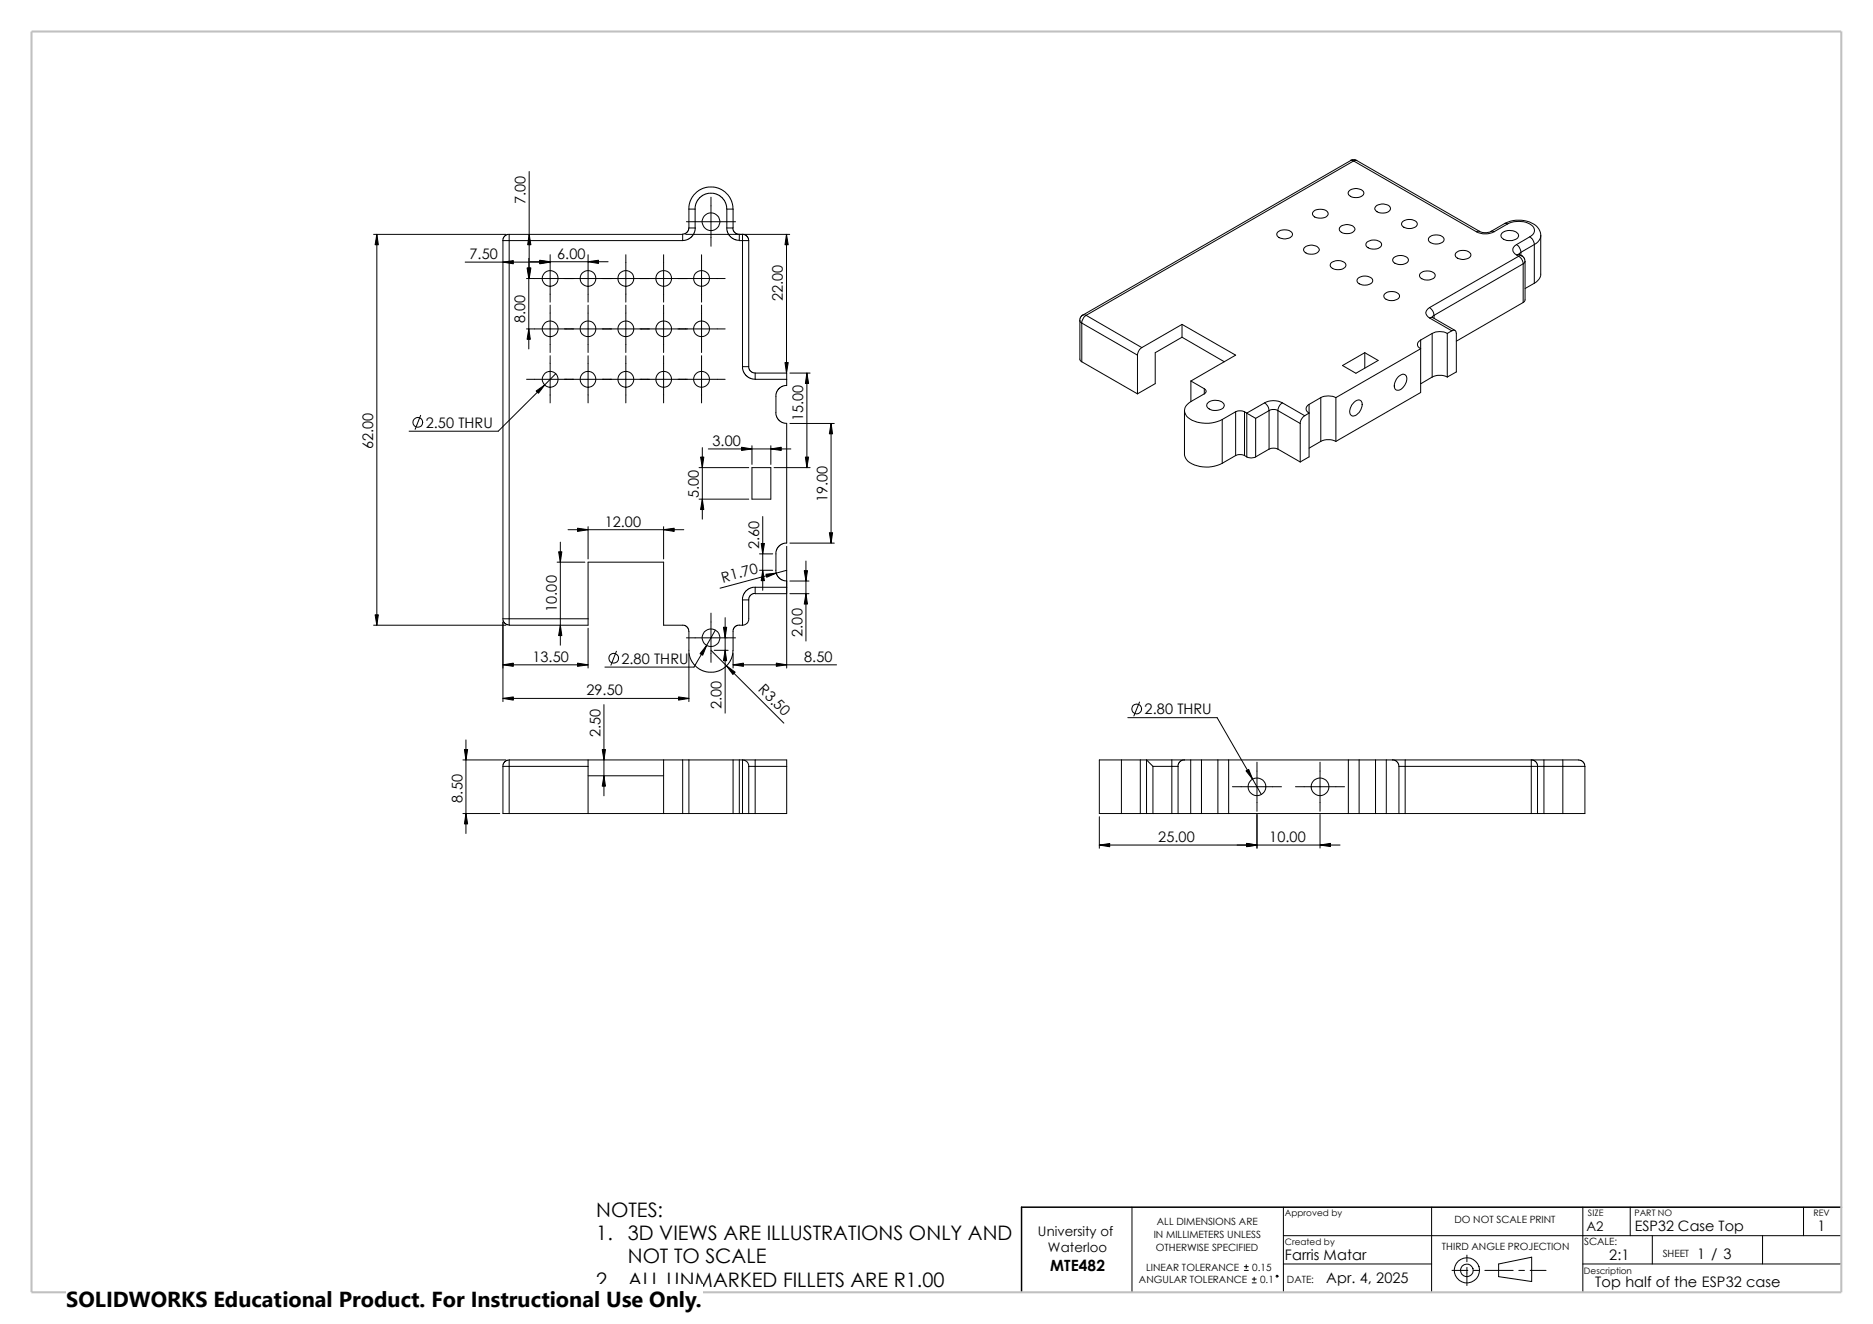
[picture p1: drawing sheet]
<svg xmlns="http://www.w3.org/2000/svg" width="420mm" height="297mm" viewBox="0 0 420 297" stroke-linecap="round" stroke-linejoin="round" font-family="sans-serif">
<g fill="none" stroke="#000" stroke-width=".22">
<path d="M118.7 38.5v24M302.8 36l1-.2 .4 .2M303.5 36.1l-.6-.1-60 34.7M303.5 36.1l-60 34.6M303.5 36.1l27.5 15.9M304.2 36l-.7 .1M304.2 36l27.6 15.9M83.8 52.6h29.7M84.5 52.6v87.7M104.3 58.8h19.1M114.2 52.6v1.4M114.2 52.6l-.9 .2-.5 .7-.1 .5"/>
<path d="M114.2 52.6h38.9v1.4M114.2 54v84.8M114.2 54h38.9M114.2 54h-1.4v84.8M118.6 58v20.3M118.9 58.7h17.5M123.4 57.1v10.7M131.9 57.1v10.7M140.3 57.1v10.7M148.8 57.1v10.7M153.8 52.6h23.3M153.9 49.7h11"/>
<path d="M154.5 46.9h1.4v4.2M154.5 51.1h1.4M154.5 51.1l-.1 .5-.4 .6-.9 .3M154.5 46.9l.3-1.8 .7-1.3 .8-.8 .9-.6 1.3-.4 .9-.1 .9 .1 1.3 .4 .9 .6 .8 .8 .7 1.3 .4 1.8M154.5 46.9v4.2M155.8 46.9l.2-1.2 .7-1.1 1.3-1 1.4-.3 1.4 .3 1.1 .7 .8 1.2 .3 1.4M155.9 51.1l-.2 1.2-.7 .9-.8 .5-1.1 .3M157.3 57.1v10.7M159.4 44.2v11M163 46.9v4.2M163 51.1l.1 1 .6 1 .9 .6 1.2 .2M163 46.9h1.4"/>
<path d="M164.3 51.1l.4 1.1 1.1 .4v1.4h.7M164.4 46.9v4.2h-1.4M166.5 52.5l.6 .2 .5 .4 .3 .9M166.5 52.6v1.4M166.5 54h1.4M166.5 54v28.3M167.9 54v28.3h-1.4M176.4 52.6v31.1M286.6 52a2.33 2.33 0 0 1 3.2 .5 1.32 1.32 0 0 1-1.6 1.1l-.7-.1a.92 .92 0 0 1-1-.4 .92 .92 0 0 1 .1-1.1zM292.4 55.7a2.22 2.22 0 0 1 3.4 .2 1.91 1.91 0 0 1-2.7 1l-.5-.3a.69 .69 0 0 1-.2-.9zM294.6 47.4a2.48 2.48 0 0 1 3.1 .2 1.15 1.15 0 0 1-1.5 1.3 1.48 1.48 0 0 1-1.9-1.1zM298.5 58.9a2.48 2.48 0 0 1 3.2 .2 1.16 1.16 0 0 1-1.5 1.4 1.55 1.55 0 0 1-1.9-1.1z"/>
<path d="M300.4 51.1a2.22 2.22 0 0 1 3.4 .2 1.91 1.91 0 0 1-2.7 1l-.5-.4a.69 .69 0 0 1-.2-.8zM302.4 43a2.22 2.22 0 0 1 3.4 .2 1.55 1.55 0 0 1-1.9 1.1 1.16 1.16 0 0 1-1.5-1.3zM306.5 54.3a2.33 2.33 0 0 1 3.3 .4 1.53 1.53 0 0 1-2 1.2 1.16 1.16 0 0 1-1.4-1.4zM308.6 46.2a2.41 2.41 0 0 1 3.1 .2 1.15 1.15 0 0 1-1.4 1.4 1.57 1.57 0 0 1-2-1.1zM312.5 57.8a2.33 2.33 0 0 1 3.3 .4 1.53 1.53 0 0 1-1.9 1.2l-1.1-.3a.74 .74 0 0 1-.3-1.3zM314.5 49.7a2.33 2.33 0 0 1 3.3 .4 1.53 1.53 0 0 1-2 1.2l-1-.3a.74 .74 0 0 1-.3-1.3zM320.5 53.2a2.33 2.33 0 0 1 3.3 .4 1.53 1.53 0 0 1-1.9 1.1l-1.1-.3a.74 .74 0 0 1-.3-1.2zM326.6 56.6a2.33 2.33 0 0 1 3.2 .5 1.34 1.34 0 0 1-1.5 1.1 1.53 1.53 0 0 1-2-1.1zM331 52a4.5 4.5 0 0 0 4 0M331.8 51.9a2.95 2.95 0 0 0 2.5 0M331.8 51.9l-.8 .1M334.3 51.9l.7 .1"/>
<path d="M336.8 52.3a2.63 2.63 0 0 1 3.7 .4v.2a2.16 2.16 0 0 1-2.7 1l-.9-.4a.77 .77 0 0 1-.1-1.2zM337.4 50.2a6.5 6.5 0 0 1 7.3 .7l.5 .8 .3 1.1M337.4 50.2h.6M337.4 50.2l-3.1 1.7M338 50.2l-3 1.8M338 50.2a5.1 5.1 0 0 1 5.9 .9 1.47 1.47 0 0 1-.9 2M340.1 57.2l.4 .3M340.1 54.9a1.22 1.22 0 0 0-.9 1.1 1.22 1.22 0 0 0 .9 1.2M340.1 54.9a2.38 2.38 0 0 1 .9 1.7M340.5 57.5l-20 11.5M340.5 57.5a2.1 2.1 0 0 1 1 1.7M340.6 57l.1 .1"/>
<path d="M340.7 57.1l.5 .3-.3-.1-.4 .2M340.7 57.1l-.6 .1M341 56.6l-.3 .5M341 56.6v.7M341.2 57.4l.5 .4 .3 .8M341.5 59.2l-19.9 11.5M341.5 59.2v8.7M342 58.6l-.5 .6M342 58.6v8.7l-.5 .6M343 53.1l-2.9 1.8M343 53.1a2.26 2.26 0 0 1 1 1.8M344 54.9l-3 1.7"/>
<path d="M344 54.9v8.6M345.5 52.8l-.4 1.1-1.1 1M345.5 52.8v9l-.4 .8-1.1 .9M118.1 62.5h44.5M118.1 73.8h44.5M123.4 68.5v10.6M123.4 79.8v10.6M131.9 68.5v10.6M131.9 79.8v10.6M140.3 68.5v10.6M140.3 79.8v10.6M148.8 68.5v10.6"/>
<path d="M148.8 79.8v10.6M157.3 68.5v10.6M157.3 79.8v10.6M242.6 72.5l-.4-.3-.1-.3v8.8l.5 .5M242.6 72.5l12.5 7.2M242.6 72.5v8.7M242.9 70.7h.6M242.9 70.7l-.5 .3-.3 .9M243.5 70.7a2.38 2.38 0 0 0-.9 1.8M243.5 70.7l12.5 7.3M255.1 79.7v8.6M256 78a2.2 2.2 0 0 0-.9 1.7"/>
<path d="M265 72.8l12.1 6.9-10.1 5.8M265 72.8l-9 5.2M265 72.8v2.8M265 75.6l9.5 5.6M265 75.6l-6 3.5v7l-3.9 2.2M304.5 62.4a2.33 2.33 0 0 1 3.3 .4 1.53 1.53 0 0 1-1.9 1.2l-1.1-.3a.74 .74 0 0 1-.3-1.3zM306 79.1v3.5M310.6 65.9a2.33 2.33 0 0 1 3.2 .4 1.53 1.53 0 0 1-1.9 1.1l-1.1-.3a.74 .74 0 0 1-.2-1.2zM318.6 61.3a2.33 2.33 0 0 1 3.2 .4 1.53 1.53 0 0 1-1.9 1.1l-1.1-.3a.74 .74 0 0 1-.2-1.2zM318.6 76.3a1.02 1.02 0 0 0-.8 1 1.02 1.02 0 0 0 .8 .9l-19 11M318.6 76.3v11.8l-19 10.9M320.5 71.3l5 2.9"/>
<path d="M320.5 69a1.22 1.22 0 0 0-.8 1.2 1.22 1.22 0 0 0 .8 1.1M320.5 69a2.26 2.26 0 0 1 1.1 1.7M321.1 71.1l.2 .1M321.1 74.8l-2.5 1.5M321.1 74.8v9.8M321.1 74.8a3.6 3.6 0 0 1 3.4 0M321.3 71.2l-.8 .1M321.3 71.2l5 2.9M321.6 70.7l-.5 .5M321.6 70.7v.7M324.5 74.8v9.8M325.5 74.2a.61 .61 0 0 1 .8-.1 .61 .61 0 0 1 .3 .7v8.6l-2.1 1.2"/>
<path d="M325.5 74.2l-1 .6M341.5 67.9l-14.9 8.6M344 63.5l-2 1.2M94.3 93.2l-1.2 3.1M118.1 85.1h44.5M124.6 83.8l-12.9 12.9h-20M166.5 82.3l.2 1.1 .7 .9 1 .6 .9 .2M167.9 82.3l.4 1 1 .4M168.6 100v4.2M169.3 83.7v1.4M169.3 83.7h7.1v1.4M169.3 85.1h7.1"/>
<path d="M172.8 100v4.2M173.9 92.6l.3 1 .6 .8 .6 .4 1 .2v26.8l-.6 .1-.8 .3-.8 1-.2 .6v4.1M176.4 85.1v1.4M176.4 86.4l-1.4 .5-.8 1-.2 .5v4.2M177.1 83.7h4.6M177.1 95h10M180.9 83.7v21.2M186.4 95v26.8M242.6 81.2l12.5 7.1M265.6 92.1v9.8a2.83 2.83 0 0 0 2.2 2.4 7.7 7.7 0 0 0 6.3-.4M267 85.5l3 1.7M267 85.5v4.6"/>
<path d="M267 90.1a2.11 2.11 0 0 0-1.4 1.9 2.11 2.11 0 0 0 1.2 2 7.6 7.6 0 0 0 7.3 .1M270 87.2a.6 .6 0 0 1 .5 .6 .6 .6 0 0 1-.5 .5M270 87.2v1.1M270 88.3l-3 1.8M271 90.2a2.65 2.65 0 0 1 3.5 .6v.2a2.16 2.16 0 0 1-2.7 1l-.3-.1a.91 .91 0 0 1-.9-.7 .91 .91 0 0 1 .4-1zM274.1 94.1v9.8M277.1 92.4l-3 1.7M277.1 92.4v9.8M277.1 92.4a2.44 2.44 0 0 1 2 0M279.1 92.4l.5 .3M279.1 92.4v9.8M279.6 92.7l2 1.2"/>
<path d="M279.6 92.7v9.8M281.6 93.9v8.6M283.5 90.4a2.09 2.09 0 0 1 1.1 1.7M283.5 90.4a4.2 4.2 0 0 1 4.1 0M283.5 90.4l-3.9 2.3M284.6 92.1l-3 1.8M284.6 92.1v8.7M284.6 92.1a2.07 2.07 0 0 1 2 0M286.6 92.1l4.9 2.9M286.6 92.1v8.7M287.6 90.4l5 2.9M287.6 90.4a2.09 2.09 0 0 0-1 1.7"/>
<path d="M291.5 95v8.6M292.6 93.3a2.26 2.26 0 0 0-1.1 1.7M293.5 90.7a1.04 1.04 0 0 0-.6 1 1.04 1.04 0 0 0 .6 1l-.9 .6M293.5 90.7v11.8l-2 1.1M296.2 89.2l-2.7 1.5M296.2 89.2v9.8M296.2 99l-2.7 1.5M296.2 89.2a4 4 0 0 1 3.4 0M296.2 99a4 4 0 0 1 3.4 0M299.6 89.2v9.8M301 82l5-2.9 3 1.8-5 2.8zM303.6 90.3a1 1 0 0 1 1.3-.5 1 1 0 0 1 .5 1.3 2.66 2.66 0 0 1-2 2.2 1.32 1.32 0 0 1-.5-2.1z"/>
<path d="M313.6 84.5l.3-.3a.94 .94 0 0 1 1.2-.1 .94 .94 0 0 1 .3 1.2 2.33 2.33 0 0 1-2.3 2.2 1.74 1.74 0 0 1 0-2.4zM321.1 84.6l-2.5 1.5M321.1 84.6a4 4 0 0 1 3.4 0M127.4 118.8h25.9M131.9 118.2v7.2M148.8 118.2v7.2M156.8 112h11.1M156.8 104.9h11.1M157.5 100.4v16.1M158.8 100.7h18.5M168.6 104.9h4.2v7.1h-4.2zM171 115.9v16.5"/>
<path d="M173.6 104.9h8.1M277.1 102.2l-3 1.7M277.1 102.2a2.44 2.44 0 0 1 2 0M279.1 102.2l.5 .3M279.6 102.5a2.07 2.07 0 0 0 2 0M284.6 100.8l-3 1.7M284.6 100.8a2.44 2.44 0 0 1 2 0M286.6 100.8l4.9 2.8M112.8 138.8h1.4M112.8 138.8l.2 .9 .7 .4 .5 .1M112.8 139.5v17.9M114.2 138.8v1.5h17.7v-1.5"/>
<path d="M114.2 138.8h17.7M124.9 126.1h6.2M125.6 121.6v23.1M131.9 138.8v-12.7h16.9v14.2h4.6l.8 .5 .3 .8v5.2l.5 1.4 1.3 1.5 .8 .5 1.1 .5 1.8 .1 1.8-.6 1.5-1.2 .6-1 .4-1.2 .1-5.5 .5-.8 .9-.3M159.4 137.5v11.1M162.6 138.6v21.4M167.9 134.6v4.2a1.36 1.36 0 0 1-1.4 1.5M167.9 134.6h-1.4v5.7M169.3 133.1l-1 .4-.4 .6v.5M169.3 131.7l-.9 .2-.9 .5-.8 1-.2 1.2M169.3 131.7h7.1v1.5h-7.1zM170.3 127.9h3"/>
<path d="M170.3 124.2h3M173.9 127.9l.3 1 .6 .9 .6 .3 1 .2M176.4 122.6v27.3M176.4 127.9l-14.9 4.1M177.1 133.2h4.3M177.1 130.3h4.3M177.1 121.8h10M180.7 125.9v17.9M83.8 140.3h29.7M112.8 149.1h19.1M112.8 156.7h41.7M131.9 140.9v9"/>
<path d="M135.4 158.1v20.4M138.2 146.1l-1.2 3.1M153.9 143.1h11M154.5 146.6v10.8M159.4 145.9l16.4 16.3M160.1 145.9h3.2M160.4 141.4l-4.8 8.2h-20M164.4 146.6v3.3M164.4 149.1h23.2M165.8 140.3h.7M255.5 157.5l-1.2 3.1M103.8 170.5h9.7"/>
<path d="M104.5 166v21M112.8 171.9h1.4M112.8 171.9v10.6h1.4M114.2 170.5v1.4M114.2 170.5h38.9M114.2 171.9v10.6M114.2 171.9h17.7M114.2 170.5l-.5 .1-.7 .4-.2 .9M131.9 170.5v1.4M131.9 171.9v10.6M131.9 174h16.9M148.8 170.5v12"/>
<path d="M153.1 170.5h1.4M153.1 170.5v12M154.5 170.5h9.9M154.5 170.5v12M164.4 170.5v12M164.4 170.5h1.4M165.8 170.5v12M165.8 170.5h.7M166.5 170.5h2.8M166.5 170.5a1.43 1.43 0 0 1 1.4 1.4M166.5 170.5v12M167.9 171.9h1.4"/>
<path d="M167.9 171.9v10.6M169.3 170.5v1.4M169.3 170.5h7.1v1.4M169.3 171.9h7.1M169.3 171.9v10.6M176.4 171.9v10.6h-7.1M251.5 170.5h-5v12h5M251.5 170.5h4.2M251.5 170.5v12M252.9 161h20l9.9 17.2M255.7 170.5v12M255.7 170.5h1.4"/>
<path d="M257.1 170.5h5.7M257.1 170.5v12M257.1 170.5l1.4 1.4M258.5 171.9h4.3M258.5 171.9v10.6M262.8 171.9h1.4v10.6M262.8 170.5v1.4M262.8 171.9v10.6M262.8 170.5h2.8M265.6 170.5h-.5l-.6 .4-.4 1M265.6 170.5h1.4M267 170.5h2.4"/>
<path d="M267 170.5v12M269.4 170.5h3.7M269.4 170.5v12M273.1 170.5h2.4M273.1 170.5v12M275.5 170.5h26.8M275.5 170.5v12M276.4 176.5h11M281.9 171v11M290.5 176.5h11M296 171v11M302.3 170.5v12"/>
<path d="M302.3 170.5h2.5M304.8 170.5h3.6M304.8 170.5v12M308.4 170.5v12M308.4 170.5h2.5M310.9 170.5v12M312.3 170.4l1 .5 .4 1M313.7 171.9h1.4M313.7 171.9v10.6M315.1 170.5h28.3M315.1 171.9h28.3M315.1 171.9v10.6"/>
<path d="M315.1 170.5v1.4M315.1 170.5h-4.2M343.4 170.5h2.8M343.4 171.9h1.4M343.4 170.5h.4l.6 .4 .4 1M343.4 170.5v1.4M343.4 171.9v10.6M344.8 171.9h1.4M344.8 171.9v10.6M346.2 170.5v1.4M346.2 170.5h4.2M346.2 171.9h4.2"/>
<path d="M346.2 171.9v10.6M350.4 171.9h5M350.4 171.9v10.6M350.4 170.5h3.9l.8 .5 .3 .9M350.4 170.5v1.4M355.4 171.9v10.6h-5M103.8 182.5h8.3M114.2 182.5h38.9M153.1 182.5h1.4M154.5 182.5h9.9M164.4 182.5h1.4M165.8 182.5h.7"/>
<path d="M166.5 182.5h1.4M167.9 182.5h1.4M246.5 183.2v7.1M246.5 189.6h54M251.5 182.5h4.2M255.7 182.5h1.4M257.1 182.5h1.4M258.5 182.5h4.3M262.8 182.5h1.4M264.2 182.5h2.8M267 182.5h2.4M269.4 182.5h3.7"/>
<path d="M273.1 182.5h2.4M275.5 182.5h26.8M281.9 182.7v7.6M296 182.7v7.5M302.3 182.5h2.5M304.8 182.5h3.6M308.4 182.5h2.5M310.9 182.5h2.8M313.7 182.5h1.4M315.1 182.5h28.3M343.4 182.5h1.4M344.8 182.5h1.4"/>
<path d="M346.2 182.5h4.2M253.8 270.8v19.1M287.8 277.2h125.1M287.8 270.8v19.1M321 270.8v19.1M354.9 270.8v19.1M365.5 270.8v6.4M370.5 277.2v6.3M395.2 277.2v6.3M404.4 270.8v6.4M279 285h.9M279 284.1h.9"/>
<path d="M279.4 283.7v.9M280.8 287.8h.9M280.8 286.9h.9M281.2 286.5v.9M287.8 283.5h33.2M325.6 285h3.5M328.9 281.6v1.4M328.9 284.3v4.1M330.4 285h1.3M333 285h6.3M336 283.5l7.5-1.5v5.5l-7.5-1.1zM340.6 285h1.2"/>
<path d="M343.1 285h3.6M354.9 283.5h58"/>
<circle cx="159.4" cy="49.7" r="1.99"/>
<circle cx="123.4" cy="62.5" r="1.77"/>
<circle cx="123.4" cy="73.8" r="1.75"/>
<circle cx="131.8" cy="62.5" r="1.77"/>
<circle cx="131.8" cy="73.8" r="1.75"/>
<circle cx="140.3" cy="62.4" r="1.78"/>
<circle cx="140.3" cy="73.8" r="1.76"/>
<circle cx="148.8" cy="62.5" r="1.77"/>
<circle cx="148.8" cy="73.8" r="1.75"/>
<circle cx="157.3" cy="62.4" r="1.78"/>
<circle cx="157.3" cy="73.8" r="1.76"/>
<circle cx="93.7" cy="94.8" r="1.1"/>
<circle cx="123.4" cy="85.1" r="1.77"/>
<circle cx="131.8" cy="85.1" r="1.77"/>
<circle cx="140.3" cy="85.1" r="1.78"/>
<circle cx="148.8" cy="85.1" r="1.77"/>
<circle cx="157.3" cy="85.1" r="1.78"/>
<circle cx="137.6" cy="147.7" r="1.1"/>
<circle cx="159.4" cy="143.1" r="1.98"/>
<circle cx="254.9" cy="159.1" r="1.1"/>
<circle cx="281.9" cy="176.5" r="1.98"/>
<circle cx="296" cy="176.5" r="1.98"/>
<circle cx="286.4" cy="286.3" r=".21"/>
<circle cx="328.9" cy="285" r="1.42"/>
<circle cx="328.9" cy="285" r="2.83"/>
</g>
<path d="M412.9 270.8h-183.8v19.1" fill="none" stroke="#000" stroke-width=".34"/>
<path d="M7.1 7.1h405.8v282.8h-405.8z" fill="none" stroke="#c0c0c0" stroke-width=".47"/>
<g fill="#000" stroke="#000" stroke-width=".22">
<path d="M84.5 52.6l.3 2.3h-.7zM112.8 58.8l2.3-.3v.7zM118.7 52.6l.3 2.3h-.7zM121 58.4l2.4 .3-2.4 .4zM121 58.5l2.4 .3-2.4 .4zM131.9 58.7l2.3-.3v.7zM176.4 52.6l.3 2.3h-.7zM118.2 60.1h.7l-.3 2.4zM118.6 73.8l.3 2.3h-.7zM118.3 60.1h.7l-.3 2.4zM120.2 87.7l1.9-1.3-1.4 1.8zM176 81.3h.7l-.3 2.4z"/>
<path d="M180.9 83.7l.4 2.3h-.7zM186.4 95l.3 2.3h-.7zM129.5 118.5l2.4 .3-2.4 .4zM148.8 118.8l2.4-.3v.7zM157.1 102.5h.7l-.3 2.4zM157.5 112l.3 2.3h-.7zM166.3 100.3l2.3 .4-2.3 .3zM172.8 100.7l2.4-.4v.7zM180.6 102.5h.7l-.4 2.4zM125.3 123.8h.7l-.4 2.3zM171 127.9l.4 2.4h-.7zM170.7 121.9h.7l-.4 2.3z"/>
<path d="M171.7 128.8l2.4-.2-2.2 .9zM180.7 133.2l.4 2.3h-.8zM180.3 128h.8l-.4 2.3zM186 119.5h.7l-.3 2.3zM84.1 137.9h.7l-.3 2.4zM112.8 149.1l2.3-.3v.7zM112.8 156.7l2.3-.4v.8zM125.6 140.3l.4 2.3h-.7zM129.5 148.8l2.4 .3-2.4 .4zM152.1 156.3l2.4 .4-2.4 .4zM158.5 144.8l-.9 2.2-.6-.4zM162.2 140.7h.7l-.3 2.4z"/>
<path d="M162.6 145.9l.3 2.3h-.7zM162.9 149.4l1.9 1.4-.5 .5zM164.4 149.1l2.3-.3v.7zM174.1 148.8l2.3 .3-2.3 .4zM104.1 168.1h.8l-.4 2.4zM135.4 174l.4 2.4h-.8zM135 168.1h.8l-.4 2.4zM279.4 172.9l.6-.3 .9 2.2zM104.5 182.5l.4 2.3h-.8zM246.5 189.6l2.3-.4v.7zM279.5 189.2l2.4 .4-2.4 .3zM296 189.6l2.3-.4v.7z"/>
</g>
<path d="M14.9 288.1h142.6v8.9h-142.6z" fill="#fff"/>
<text font-size="4.9" x="14.9" y="293.3">SOLIDWORKS Educational Product. For Instructional Use Only.</text>
<g font-size="4.5">
<text x="133.7" y="273.1">NOTES:</text>
<text x="133.7" y="278.3">1.</text>
<text x="140.8" y="278.3">3D VIEWS ARE ILLUSTRATIONS ONLY AND</text>
<text x="140.8" y="283.4">NOT TO SCALE</text>
<text x="133.7" y="288.6">2.</text>
<text x="140.8" y="288.6">ALL UNMARKED FILLETS ARE R1.00</text>
</g>
<text font-size="3.5" x="235.5" y="285">MTE482</text>
<g font-size="3.3">
<text x="117.9" y="45.8" transform="rotate(-90 117.9 45.8)">7.00</text>
<text x="105.3" y="58.1">7.50</text>
<text x="124.9" y="58">6.00</text>
<text x="175.6" y="67.6" transform="rotate(-90 175.6 67.6)">22.00</text>
<text x="117.8" y="72.5" transform="rotate(-90 117.8 72.5)">8.00</text>
<text x="180.1" y="94.5" transform="rotate(-90 180.1 94.5)">15.00</text>
<text x="83.7" y="100.8" transform="rotate(-90 83.7 100.8)">62.00</text>
<text x="95.5" y="96">2.50 THRU</text>
<text x="159.8" y="100">3.00</text>
<text x="156.7" y="111.7" transform="rotate(-90 156.7 111.7)">5.00</text>
<text x="185.5" y="112.6" transform="rotate(-90 185.5 112.6)">19.00</text>
<text x="135.6" y="118.2">12.00</text>
<text x="170.2" y="123.1" transform="rotate(-90 170.2 123.1)">2.60</text>
<text x="162.1" y="130.7" transform="rotate(-15 162.1 130.7)">R1.70</text>
<text x="124.8" y="137.3" transform="rotate(-90 124.8 137.3)">10.00</text>
<text x="179.9" y="142.9" transform="rotate(-90 179.9 142.9)">2.00</text>
<text x="119.4" y="148.5">13.50</text>
<text x="139.4" y="148.9">2.80 THRU</text>
<text x="180.3" y="148.5">8.50</text>
<text x="131.5" y="156">29.50</text>
<text x="169.9" y="154.9" transform="rotate(45 169.9 154.9)">R3.50</text>
<text x="161.8" y="159" transform="rotate(-90 161.8 159)">2.00</text>
<text x="256.7" y="160.3">2.80 THRU</text>
<text x="134.6" y="165.3" transform="rotate(-90 134.6 165.3)">2.50</text>
<text x="103.7" y="180" transform="rotate(-90 103.7 180)">8.50</text>
<text x="259.7" y="188.9">25.00</text>
<text x="284.6" y="188.9">10.00</text>
<text x="407.5" y="276.1">1</text>
<text x="288.1" y="282.7">Farris Matar</text>
<text x="297.4" y="287.8">Apr. 4, 2025</text>
<text x="360.8" y="282.7">2:1</text>
<text x="380.5" y="282.3">1 / 3</text>
<text x="357.7" y="288.6">Top half of the ESP32 case</text>
</g>
<text font-size="3.2" x="366.6" y="276.1">ESP32 Case Top</text>
<g font-size="3">
<text x="232.7" y="277.2">University of</text>
<text x="235" y="280.9">Waterloo</text>
<text x="355.7" y="276.1">A2</text>
</g>
<g font-size="2.2">
<text x="259.4" y="274.7">ALL DIMENSIONS ARE</text>
<text x="326.1" y="274.4">DO NOT SCALE PRINT</text>
<text x="258.7" y="277.7">IN MILLIMETERS UNLESS</text>
<text x="259.2" y="280.7">OTHERWISE SPECIFIED</text>
<text x="323.3" y="280.4">THIRD ANGLE PROJECTION</text>
<text x="355.2" y="279.3">SCALE:</text>
<text x="372.8" y="282">SHEET</text>
<text x="255.4" y="287.9">ANGULAR TOLERANCE</text>
<text x="257" y="285">LINEAR TOLERANCE</text>
<text x="280.8" y="285">0.15</text>
<text x="282.6" y="287.9">0.1</text>
<text x="288.6" y="287.9">DATE:</text>
</g>
<g font-size="2">
<text x="288.1" y="272.8">Approved by</text>
<text x="356.1" y="272.7">SIZE</text>
<text x="366.5" y="272.7">PART NO</text>
<text x="406.6" y="272.7">REV</text>
<text x="288.1" y="279.2">Created by</text>
<text x="355.2" y="285.7">Description</text>
</g>
</svg>
